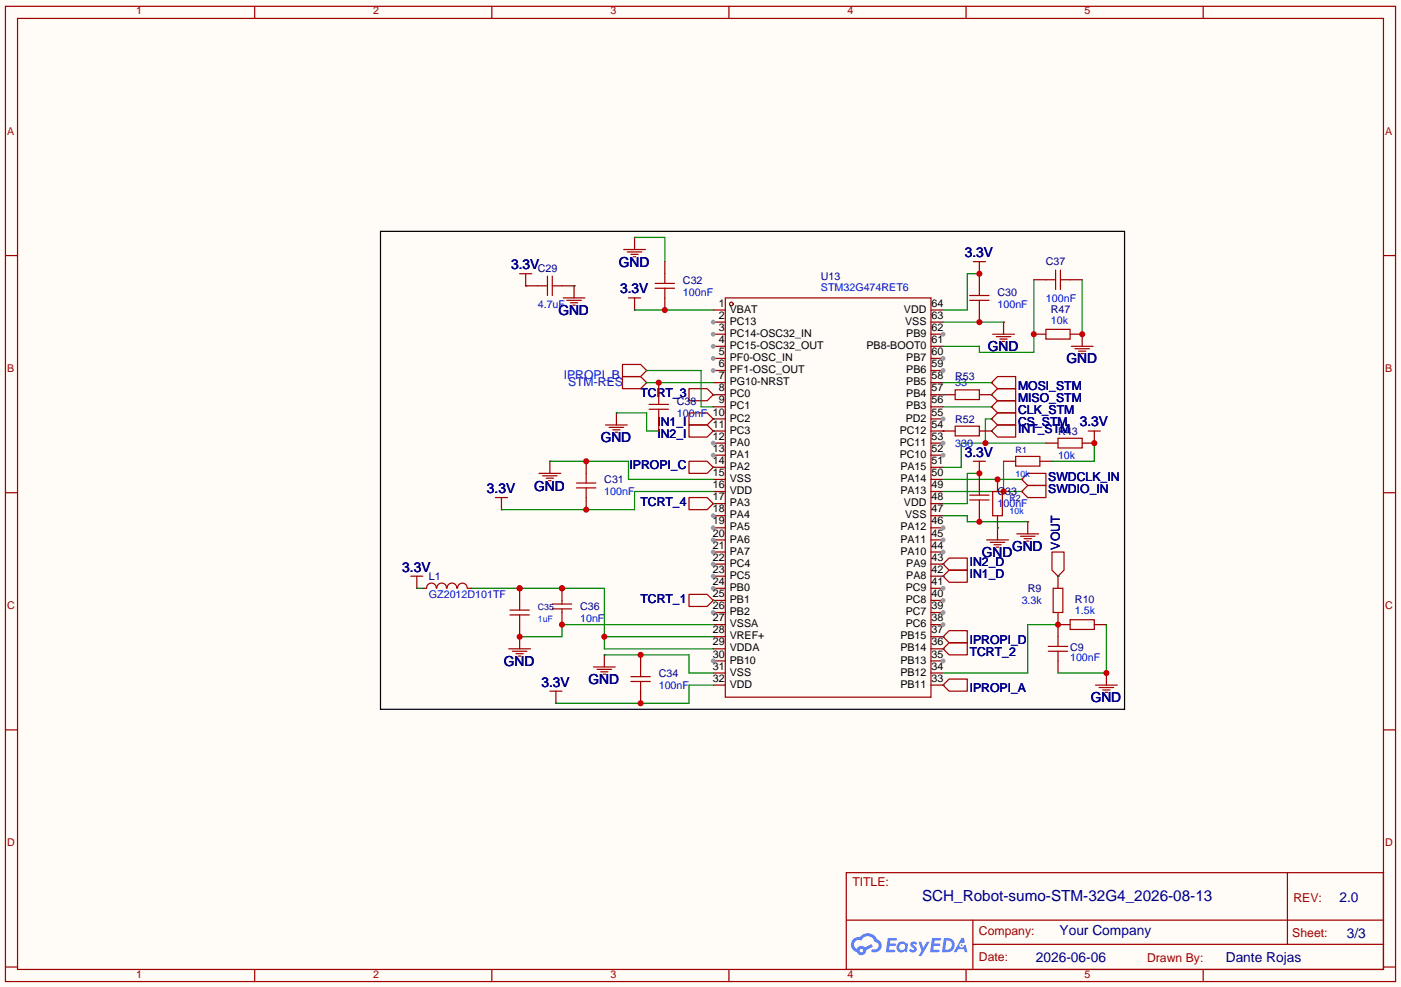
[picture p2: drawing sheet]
<svg xmlns="http://www.w3.org/2000/svg" width="294mm" height="207mm" viewBox="0 0 294 207" stroke-linecap="round" stroke-linejoin="round" font-family="sans-serif">
<path d="M0 0h294.1v207.2h-294.1z" fill="#fffcf7"/>
<g fill="none" stroke="#a10000" stroke-width=".25">
<path d="M1.1 1.3h291.9v204.8h-291.9zM3.7 3.9h286.7v199.6h-286.7zM53.5 1.3v2.6M103.3 1.3v2.6M153 1.3v2.6M202.8 1.3v2.6M252.6 1.3v2.6M1.1 53.7h2.6M290.4 53.7h2.6M1.1 103.4h2.6M290.4 103.4h2.6M1.1 153.2h2.6"/>
<path d="M290.4 153.2h2.6M177.7 183.2h112.7v20.3h-112.7zM177.7 193.2h112.7M204.2 198.2h86.2M204.2 193.2v10.1M270.3 183.2v15M1.1 203h2.6M53.5 203.5v2.6M103.3 203.5v2.6M153 203.5v2.6M202.8 203.5v2.6M252.6 203.5v2.6"/>
<path d="M290.4 203h2.6"/>
</g>
<g fill="#5487ff">
<path d="M191.3 197.8l.5-.2 .4 .1 .3 .3-.2 .4a.33 .33 0 0 0-.3-.3 .33 .33 0 0 0-.3 .2 .86 .86 0 0 1 .7 .7 .86 .86 0 0 1-.3 .9h-.6l-.7-.4 .4-.4 .5 .3 .2-.1v-.1a.88 .88 0 0 1-.6-1.4z"/>
<path d="M192.8 197.7h.6l.4 1.3 .8-1.3h.6l-1.8 3h-.6l.7-1.1z"/>
<path d="M186.4 196.9h1.7l.2 .1-.1 .4h-1.3l-.1 .7h1.1l.2 .2-.3 .3h-1.1l-.1 .8h1.2l.2 .2-.2 .3h-1.8z"/>
<path d="M195.7 196.9h1.6l.3 .1-.1 .4h-1.3l-.1 .7h1.1l.2 .2-.3 .3h-1.1l-.1 .8h1.2l.2 .2-.2 .3h-1.8z"/>
<path d="M201.9 196.9h.5l.2 .9-.4 .2a.5 .5 0 0 0-.8 .2 .5 .5 0 0 0 .3 .7 .5 .5 0 0 0 .7-.4l.3-.2 .4 1.6h-.5l-.2-.6h-1.2l-.4 .6h-.6z"/>
<path d="M198.2 196.9l-.4 3h.9a1.51 1.51 0 0 0 1.7-1.5 1.51 1.51 0 0 0-1.7-1.5zM198.7 197.4a1.02 1.02 0 0 1 1.1 1.2 1.02 1.02 0 0 1-1.4 .8z"/>
<path d="M188.7 197.9a1.11 1.11 0 0 0-.3 1.6 1.11 1.11 0 0 0 1.6 .2l.4 .2 .2-1.7-.4-.2a1.02 1.02 0 0 0-1.5-.1zM188.7 198.8a.67 .67 0 0 1 1.3 0 .67 .67 0 0 1-1.3 0z"/>
<path d="M179.1 197.2a1.58 1.58 0 0 0 .8 2.7 1.01 1.01 0 0 0 1.1 .6 1.01 1.01 0 0 0 .9-1.1l1.4-.7-.3-.5-1.4 .7a1.03 1.03 0 0 0-1.7 .3 1 1 0 0 1-.5-1.4 1 1 0 0 1 1.4-.3 1.49 1.49 0 0 1 1.6-1 1.49 1.49 0 0 1 1.3 1.2 .82 .82 0 0 1 .7 1.1 .82 .82 0 0 1-1.2 .5l-.2 .1v.3a1.4 1.4 0 0 0 1.9-.6 1.4 1.4 0 0 0-.8-1.9 2.19 2.19 0 0 0-3.7-.5l-.7 .1zM180.5 199.5a.39 .39 0 0 1 .7 0 .39 .39 0 0 1-.7 0z"/>
<circle cx="201.9" cy="198.4" r=".19"/>
</g>
<g fill="none" stroke="#a10000" stroke-width=".25">
<path d="M152.3 62.5h43.2v83.9h-43.2z"/>
<circle cx="153.5" cy="63.8" r=".38"/>
</g>
<path d="M149.7 65.1h2.6M149.7 67.6h2.6" fill="none" stroke="#870000" stroke-width=".25"/>
<circle cx="149.7" cy="67.6" r=".51" fill="#999"/>
<path d="M149.7 70.2h2.6" fill="none" stroke="#870000" stroke-width=".25"/>
<circle cx="149.7" cy="70.2" r=".51" fill="#999"/>
<path d="M149.7 72.7h2.6" fill="none" stroke="#870000" stroke-width=".25"/>
<circle cx="149.7" cy="72.7" r=".51" fill="#999"/>
<path d="M149.7 75.2h2.6" fill="none" stroke="#870000" stroke-width=".25"/>
<circle cx="149.7" cy="75.2" r=".51" fill="#999"/>
<path d="M149.7 77.8h2.6" fill="none" stroke="#870000" stroke-width=".25"/>
<circle cx="149.7" cy="77.8" r=".51" fill="#999"/>
<path d="M149.7 80.3h2.6M149.7 82.9h2.6M149.7 85.4h2.6M149.7 87.9h2.6M149.7 90.5h2.6M149.7 93h2.6" fill="none" stroke="#870000" stroke-width=".25"/>
<circle cx="149.7" cy="93" r=".51" fill="#999"/>
<path d="M149.7 95.6h2.6" fill="none" stroke="#870000" stroke-width=".25"/>
<circle cx="149.7" cy="95.6" r=".51" fill="#999"/>
<path d="M149.7 98.1h2.6M149.7 100.6h2.6M149.7 103.2h2.6M149.7 105.7h2.6M149.7 108.3h2.6" fill="none" stroke="#870000" stroke-width=".25"/>
<circle cx="149.7" cy="108.3" r=".51" fill="#999"/>
<path d="M149.7 110.8h2.6" fill="none" stroke="#870000" stroke-width=".25"/>
<circle cx="149.7" cy="110.8" r=".51" fill="#999"/>
<path d="M149.7 113.3h2.6" fill="none" stroke="#870000" stroke-width=".25"/>
<circle cx="149.7" cy="113.3" r=".51" fill="#999"/>
<path d="M149.7 115.9h2.6" fill="none" stroke="#870000" stroke-width=".25"/>
<circle cx="149.7" cy="115.9" r=".51" fill="#999"/>
<path d="M149.7 118.4h2.6" fill="none" stroke="#870000" stroke-width=".25"/>
<circle cx="149.7" cy="118.4" r=".51" fill="#999"/>
<path d="M149.7 121h2.6" fill="none" stroke="#870000" stroke-width=".25"/>
<circle cx="149.7" cy="121" r=".51" fill="#999"/>
<path d="M149.7 123.5h2.6" fill="none" stroke="#870000" stroke-width=".25"/>
<circle cx="149.7" cy="123.5" r=".51" fill="#999"/>
<path d="M149.7 126h2.6M149.7 128.6h2.6" fill="none" stroke="#870000" stroke-width=".25"/>
<circle cx="149.7" cy="128.6" r=".51" fill="#999"/>
<path d="M149.7 131.1h2.6M149.7 133.7h2.6M149.7 136.2h2.6M149.7 138.7h2.6" fill="none" stroke="#870000" stroke-width=".25"/>
<circle cx="149.7" cy="138.7" r=".51" fill="#999"/>
<path d="M195.5 138.7h2.5M149.7 141.3h2.6M149.7 143.8h2.6M195.5 141.3h2.5M195.5 143.8h2.5" fill="none" stroke="#870000" stroke-width=".25"/>
<circle cx="198" cy="138.7" r=".51" fill="#999"/>
<path d="M195.5 136.2h2.5M195.5 133.7h2.5M195.5 131.1h2.5" fill="none" stroke="#870000" stroke-width=".25"/>
<circle cx="198" cy="131.1" r=".51" fill="#999"/>
<path d="M195.5 128.6h2.5" fill="none" stroke="#870000" stroke-width=".25"/>
<circle cx="198" cy="128.6" r=".51" fill="#999"/>
<path d="M195.5 126h2.5" fill="none" stroke="#870000" stroke-width=".25"/>
<circle cx="198" cy="126" r=".51" fill="#999"/>
<path d="M195.5 123.5h2.5" fill="none" stroke="#870000" stroke-width=".25"/>
<circle cx="198" cy="123.5" r=".51" fill="#999"/>
<path d="M195.5 118.4h2.5M195.5 115.9h2.5M195.5 121h2.5" fill="none" stroke="#870000" stroke-width=".25"/>
<circle cx="198" cy="115.9" r=".51" fill="#999"/>
<path d="M195.5 113.3h2.5" fill="none" stroke="#870000" stroke-width=".25"/>
<circle cx="198" cy="113.3" r=".51" fill="#999"/>
<path d="M195.5 110.8h2.5" fill="none" stroke="#870000" stroke-width=".25"/>
<circle cx="198" cy="110.8" r=".51" fill="#999"/>
<path d="M195.5 98.1h2.5M195.5 95.6h2.5M195.5 108.3h2.5M195.5 105.7h2.5M195.5 103.2h2.5M195.5 100.6h2.5" fill="none" stroke="#870000" stroke-width=".25"/>
<circle cx="198" cy="95.6" r=".51" fill="#999"/>
<path d="M195.5 93h2.5" fill="none" stroke="#870000" stroke-width=".25"/>
<circle cx="198" cy="93" r=".51" fill="#999"/>
<path d="M195.5 90.5h2.5M195.5 87.9h2.5" fill="none" stroke="#870000" stroke-width=".25"/>
<circle cx="198" cy="87.9" r=".51" fill="#999"/>
<path d="M195.5 77.8h2.5M195.5 85.4h2.5M195.5 82.9h2.5M195.5 80.3h2.5" fill="none" stroke="#870000" stroke-width=".25"/>
<circle cx="198" cy="77.8" r=".51" fill="#999"/>
<path d="M195.5 75.2h2.5" fill="none" stroke="#870000" stroke-width=".25"/>
<circle cx="198" cy="75.2" r=".51" fill="#999"/>
<path d="M195.5 72.7h2.5M195.5 70.2h2.5" fill="none" stroke="#870000" stroke-width=".25"/>
<circle cx="198" cy="70.2" r=".51" fill="#999"/>
<g fill="none" stroke="#870000" stroke-width=".25">
<path d="M133.2 49.8h.1M205.6 57.5h.1M110.4 60h.1M120.5 60h.1M133.2 65.1h.1M135.8 77.8h.1M195.5 67.6h2.5M195.5 65.1h2.5M210.7 67.6h.1M217 70.2h2.6M224.7 70.2h2.5M227.2 70.2h.1"/>
<path d="M115.4 96.8h.1M129.4 86.7h.1M135.8 80.3h.1M149.7 87.9h.1M149.7 90.5h.1M149.7 82.9h.1M149.7 98.1h.1M198 82.9h2.5M205.6 99.4h.1M205.6 82.9h2.6M208.2 90.5h.1M208.2 87.9h.1"/>
<path d="M208.2 85.4h.1M208.2 82.9h.1M208.2 80.3h.1M219.6 93h2.5M227.2 93h2.5M229.7 93h.1M105.3 107h.1M149.7 105.7h.1M198 118.4h.1M209.4 110.8h.1M214.5 103.2h.1M214.5 100.6h.1"/>
<path d="M215.8 109.5h.1M87.5 123.5h.1M109.1 133.7h.1M126.9 137.5h.1M149.7 126h.1M198 121h.1M198 136.2h.1M198 133.7h.1M222.1 121h.1M222.1 121v2.5M222.1 128.6v5.1M222.1 138.7v2.6"/>
<path d="M222.1 131.1h2.6M229.7 131.1h2.6M116.7 147.6h.1M198 143.8h.1M232.3 141.3h.1"/>
</g>
<g fill="none" stroke="#a10000" stroke-width=".25">
<path d="M109.1 57.5h2.5M110.4 57.5v2.5M130.9 52.4h4.6M131.7 52.9h3M132.5 53.4h1.5M133 53.9h.5M133.2 49.8v2.6M204.3 54.9h2.6M205.6 54.9v2.6M118.2 62.5h4.6M119 63h3M119.8 63.6h1.5"/>
<path d="M120.3 64.1h.5M120.5 60v2.5M130.7 79.1h3.8l1.3 1.2-1.3 1.3h-3.8zM130.7 76.5h3.8l1.3 1.3-1.3 1.3h-3.8zM132 62.5h2.5M133.2 62.5v2.6M208.4 70.2h4.6M209.2 70.7h3M209.9 71.2h1.6M210.4 71.7h.5M210.7 67.6v2.6M219.6 69.1h5.1v2.1h-5.1z"/>
<path d="M224.9 72.7h4.6M225.7 73.2h3M226.4 73.7h1.6M226.9 74.2h.6M227.2 70.2v2.5M113.2 99.4h4.5M113.9 99.9h3.1M115.4 96.8v2.6M127.1 89.2h4.6M127.9 89.7h3M128.7 90.2h1.5M129.2 90.7h.5"/>
<path d="M129.4 86.7v2.5M144.7 86.7h3.8l1.2 1.2-1.2 1.3h-3.8zM144.7 89.2h3.8l1.2 1.3-1.2 1.3h-3.8zM144.7 81.6h3.8l1.2 1.3-1.2 1.2h-3.8zM144.7 96.8h3.8l1.2 1.3-1.2 1.3h-3.8zM200.5 81.8h5.1v2.1h-5.1zM204.3 96.8h2.6M205.6 96.8v2.6M208.2 90.5l1.2-1.3h3.8v2.6h-3.8zM208.2 87.9l1.2-1.2h3.8v2.5h-3.8zM208.2 85.4l1.2-1.3h3.8v2.6h-3.8zM208.2 82.9l1.2-1.3h3.8v2.5h-3.8z"/>
<path d="M208.2 80.3l1.2-1.2h3.8v2.5h-3.8zM222.1 92h5.1v2h-5.1zM228.5 90.5h2.5M229.7 90.5v2.5M104 104.5h2.6M105.3 104.5v2.5M114.7 100.4h1.5M115.2 100.9h.5M144.7 104.5h3.8l1.2 1.2-1.2 1.3h-3.8zM198 118.4l1.3-1.2h3.8v2.5h-3.8zM207.1 113.3h4.6M207.9 113.8h3"/>
<path d="M208.7 114.4h1.5M209.2 114.9h.5M209.4 110.8v2.5M213.5 112.1h4.6M214.2 112.6h3.1M214.5 103.2l1.3-1.3h3.8v2.6h-3.8zM214.5 100.6l1.3-1.2h3.8v2.5h-3.8zM215 113.1h1.5M215.5 113.6h.5M215.8 109.5v2.6M220.9 115.9h2.5v3.8l-1.3 1.3-1.2-1.3zM86.2 121h2.6"/>
<path d="M87.5 121v2.5M106.8 136.2h4.6M107.6 136.7h3M108.3 137.2h1.6M108.8 137.7h.5M109.1 133.7v2.5M126.9 137.5v2.5M144.7 124.8h3.8l1.2 1.2-1.2 1.3h-3.8zM198 121l1.3-1.3h3.8v2.5h-3.8zM198 136.2l1.3-1.3h3.8v2.6h-3.8zM198 133.7l1.3-1.3h3.8v2.5h-3.8zM220.1 136.7h4.1"/>
<path d="M220.1 135.7h4.1M221.1 123.5h2v5.1h-2zM222.1 133.7v2M222.1 136.7v2M224.7 130.1h5v2h-5zM115.4 145.1h2.6M116.7 145.1v2.5M124.6 140h4.6M125.3 140.5h3.1M126.1 141h1.5M126.6 141.5h.5M198 143.8l1.3-1.2h3.8v2.5h-3.8z"/>
<path d="M230 143.8h4.6M230.8 144.3h3M231.5 144.8h1.5M232 145.3h.5M232.3 141.3v2.5"/>
</g>
<path d="M79.9 48.6h156.2v100.3h-156.2z" fill="none" stroke="#000" stroke-width=".25"/>
<path d="M133.2 49.8h6.4v5.1M205.6 57.5h-2.5v7.6h-5.1M133.2 65.1h16.5M198 67.6h12.7M115.4 96.8h16.6v3.8h17.7M205.6 99.4h-2.5v6.3h-5.1M149.7 103.2h-16.5v3.8h-27.9M87.5 123.5h1.3M98.9 123.5h28v12.7h22.8M126.9 137.5h17.8v3.8h5M126.9 133.7h22.8M149.7 143.8h-5v3.8h-28" fill="none" stroke="#008700" stroke-width=".25"/>
<g fill="#c00">
<circle cx="109.1" cy="123.5" r=".63"/>
<circle cx="118" cy="123.5" r=".63"/>
<circle cx="126.9" cy="133.7" r=".63"/>
</g>
<path d="M227.2 58.7v11.5M149.7 131.1h-31.7v2.6h-8.9" fill="none" stroke="#008700" stroke-width=".25"/>
<circle cx="227.2" cy="70.2" r=".63" fill="#c00"/>
<path d="M217 58.7v15.3h-11.4v-1.3h-7.6" fill="none" stroke="#008700" stroke-width=".25"/>
<circle cx="217" cy="70.2" r=".63" fill="#c00"/>
<path d="M129.4 86.7h6.4v3.8h2.5M135.8 80.3h13.9M232.3 131.1v10.2h-10.2" fill="none" stroke="#008700" stroke-width=".25"/>
<circle cx="232.3" cy="141.3" r=".63" fill="#c00"/>
<path d="M210.7 96.8v6.4M198 100.6h16.5M198 103.2h16.5" fill="none" stroke="#008700" stroke-width=".25"/>
<circle cx="210.7" cy="103.2" r=".63" fill="#c00"/>
<path d="M110.4 60h.1M120.5 60h.1M135.8 77.8h11.4v7.6h2.5M208.2 90.5h.1M198 118.4h.1M198 108.3h5.1v1.2h12.7M198 121h.1M222.1 121h.1" fill="none" stroke="#008700" stroke-width=".25"/>
<path d="M114.9 58v4M116 58v4M112.9 60h2M116 60h2M116 127.8h4M116 126.8h4" fill="none" stroke="#a10000" stroke-width=".25"/>
<path d="M110.4 60h2.5M118 60h2.5M118 128.6v2.5" fill="none" stroke="#870000" stroke-width=".25"/>
<circle cx="118" cy="131.1" r=".63" fill="#c00"/>
<path d="M118 123.5v2.5" fill="none" stroke="#870000" stroke-width=".25"/>
<circle cx="118" cy="123.5" r=".63" fill="#c00"/>
<path d="M205.6 63v2.1M118 126v.8M118 127.8v.8" fill="none" stroke="#a10000" stroke-width=".25"/>
<path d="M205.6 57.5v2.5" fill="none" stroke="#870000" stroke-width=".25"/>
<circle cx="205.6" cy="57.5" r=".63" fill="#c00"/>
<path d="M203.6 62h4M205.6 60v2" fill="none" stroke="#a10000" stroke-width=".25"/>
<path d="M205.6 65.1v2.5" fill="none" stroke="#870000" stroke-width=".25"/>
<circle cx="205.6" cy="67.6" r=".63" fill="#c00"/>
<path d="M203.6 63h4M123.1 102.4v2.1" fill="none" stroke="#a10000" stroke-width=".25"/>
<path d="M123.1 96.8v2.6" fill="none" stroke="#870000" stroke-width=".25"/>
<circle cx="123.1" cy="96.8" r=".63" fill="#c00"/>
<path d="M123.1 99.4v2M121 101.4h4.1" fill="none" stroke="#a10000" stroke-width=".25"/>
<path d="M123.1 104.5v2.5" fill="none" stroke="#870000" stroke-width=".25"/>
<circle cx="123.1" cy="107" r=".63" fill="#c00"/>
<path d="M137.5 59.5h4.1M139.6 57.5v2M139.6 60.5v2M121 102.4h4.1" fill="none" stroke="#a10000" stroke-width=".25"/>
<path d="M139.6 54.9v2.6M139.6 62.5v2.6" fill="none" stroke="#870000" stroke-width=".25"/>
<circle cx="139.6" cy="65.1" r=".63" fill="#c00"/>
<path d="M137.5 60.5h4.1M205.6 105v2" fill="none" stroke="#a10000" stroke-width=".25"/>
<path d="M205.6 99.4v2.5" fill="none" stroke="#870000" stroke-width=".25"/>
<circle cx="205.6" cy="99.4" r=".63" fill="#c00"/>
<path d="M203.6 103.9h4M205.6 101.9v2" fill="none" stroke="#a10000" stroke-width=".25"/>
<path d="M205.6 107v2.5" fill="none" stroke="#870000" stroke-width=".25"/>
<circle cx="205.6" cy="109.5" r=".63" fill="#c00"/>
<path d="M203.6 105h4M134.5 143.1v2" fill="none" stroke="#a10000" stroke-width=".25"/>
<path d="M134.5 137.5v2.5" fill="none" stroke="#870000" stroke-width=".25"/>
<circle cx="134.5" cy="137.5" r=".63" fill="#c00"/>
<path d="M132.5 142h4M134.5 140v2" fill="none" stroke="#a10000" stroke-width=".25"/>
<path d="M134.5 145.1v2.5" fill="none" stroke="#870000" stroke-width=".25"/>
<circle cx="134.5" cy="147.6" r=".63" fill="#c00"/>
<path d="M219.6 58.7h2M221.6 56.7v4.1M222.6 58.7h2.1M222.6 56.7v4.1M138.3 85.9v2M132.5 143.1h4" fill="none" stroke="#a10000" stroke-width=".25"/>
<path d="M217 58.7h2.6M224.7 58.7h2.5M138.3 80.3v2.6" fill="none" stroke="#870000" stroke-width=".25"/>
<circle cx="138.3" cy="80.3" r=".63" fill="#c00"/>
<path d="M136.3 84.9h4M136.3 85.9h4M138.3 82.9v2M89.6 123.5a1.01 1.01 0 0 1 1-1.1 1.01 1.01 0 0 1 1 1.1M91.7 123.5a1.01 1.01 0 0 1 1-1.1 1.01 1.01 0 0 1 1 1.1M93.9 123.5a1.01 1.01 0 0 1 1-1.1 1.01 1.01 0 0 1 1 1.1M96.1 123.5a1.01 1.01 0 0 1 1-1.1 1.01 1.01 0 0 1 1 1.1" fill="none" stroke="#a10000" stroke-width=".25"/>
<path d="M138.3 87.9v2.6M88.8 123.5h.7M98.2 123.5h.7" fill="none" stroke="#870000" stroke-width=".25"/>
<g fill="none" stroke="#008700" stroke-width=".25">
<path d="M149.7 87.9h.1M149.7 90.5h.1M149.7 82.9h.1M149.7 98.1h.1M198 82.9h.1M198 80.3h10.2M198 85.4h10.2M208.2 82.9h.1M208.2 87.9h-1.3v5.1M219.6 93h-17.8v5.1h-3.8M149.7 105.7h.1M149.7 126h.1"/>
<path d="M198 136.2h.1M198 133.7h.1M198 143.8h.1"/>
</g>
<circle cx="206.9" cy="93" r=".63" fill="#c00"/>
<path d="M198 90.5h.1M222.1 131.1h-6.3v10.2h-17.8" fill="none" stroke="#008700" stroke-width=".25"/>
<circle cx="222.1" cy="131.1" r=".63" fill="#c00"/>
<path d="M107.1 129.1h4" fill="none" stroke="#a10000" stroke-width=".25"/>
<path d="M109.1 131.1v2.6" fill="none" stroke="#870000" stroke-width=".25"/>
<circle cx="109.1" cy="133.7" r=".63" fill="#c00"/>
<path d="M107.1 128.1h4M109.1 126v2.1" fill="none" stroke="#a10000" stroke-width=".25"/>
<path d="M109.1 123.5v2.5" fill="none" stroke="#870000" stroke-width=".25"/>
<circle cx="109.1" cy="123.5" r=".63" fill="#c00"/>
<path d="M200.5 89.5h5.1v2h-5.1zM213.2 95.8h5.1v2h-5.1zM109.1 129.1v2" fill="none" stroke="#a10000" stroke-width=".25"/>
<path d="M198 90.5h2.5M205.6 90.5h2.6M210.7 96.8h2.5M218.3 96.8h2.6M209.4 100.6v2.6" fill="none" stroke="#870000" stroke-width=".25"/>
<circle cx="209.4" cy="100.6" r=".63" fill="#c00"/>
<path d="M209.4 108.3v2.5" fill="none" stroke="#870000" stroke-width=".25"/>
<path d="M208.4 103.2h2v5.1h-2z" fill="none" stroke="#a10000" stroke-width=".25"/>
<path d="M229.7 93v3.8h-8.8M209.4 110.8h.1" fill="none" stroke="#008700" stroke-width=".25"/>
<circle cx="229.7" cy="93" r=".63" fill="#c00"/>
<text font-size="3.2" fill="#000080" x="193.6" y="189.2">SCH_Robot-sumo-STM-32G4_2026-08-13</text>
<g font-size="2.9" fill="#00f">
<text x="202.6" y="54">3.3V</text>
<text x="107.3" y="56.5">3.3V</text>
<text x="129.9" y="56">GND</text>
<text x="130.2" y="61.6">3.3V</text>
<text x="117.2" y="66.1">GND</text>
<text x="207.4" y="73.8">GND</text>
<text x="223.9" y="76.3">GND</text>
<text x="226.7" y="89.5">3.3V</text>
<text x="126.1" y="92.8">GND</text>
<text x="202.6" y="95.9">3.3V</text>
<text x="102.2" y="103.5">3.3V</text>
<text x="112.1" y="103">GND</text>
<text x="84.5" y="120">3.3V</text>
<text x="206.1" y="116.9">GND</text>
<text x="212.5" y="115.7">GND</text>
<text x="105.8" y="139.8">GND</text>
<text x="123.6" y="143.6">GND</text>
<text x="113.7" y="144.1">3.3V</text>
<text x="229" y="147.4">GND</text>
</g>
<g font-size="2.9" fill="#000080">
<text x="281.2" y="189.4">2.0</text>
<text x="222.4" y="196.3">Your Company</text>
<text x="282.7" y="196.8">3/3</text>
<text x="217.5" y="201.9">2026-06-06</text>
<text x="257.3" y="201.8">Dante Rojas</text>
</g>
<g font-size="2.6" fill="#00f">
<text x="118.3" y="79.5">IPROPI_B</text>
<text x="119.3" y="81.1">STM-RES</text>
<text x="134.5" y="83.3">TCRT_3</text>
<text x="213.7" y="81.8">MOSI_STM</text>
<text x="138" y="89.4">IN1_I</text>
<text x="213.7" y="89.4">CS_STM</text>
<text x="213.7" y="86.9">CLK_STM</text>
<text x="213.7" y="84.3">MISO_STM</text>
<text x="138" y="92">IN2_I</text>
<text x="213.7" y="90.9">INT_STM</text>
<text x="132.2" y="98.5">IPROPI_C</text>
<text x="220.1" y="101">SWDCLK_IN</text>
<text x="134.5" y="106.2">TCRT_4</text>
<text x="220.1" y="103.5">SWDIO_IN</text>
<text x="203.6" y="118.8">IN2_D</text>
<text x="222.5" y="115.4" transform="rotate(-90 222.5 115.4)">VOUT</text>
<text x="203.6" y="121.4">IN1_D</text>
<text x="134.5" y="126.5">TCRT_1</text>
<text x="203.6" y="137.6">TCRT_2</text>
<text x="203.6" y="135.1">IPROPI_D</text>
<text x="203.6" y="145.3">IPROPI_A</text>
</g>
<g font-size="2.6" fill="#a00000">
<text x="178.9" y="186">TITLE:</text>
<text x="271.6" y="189.4">REV:</text>
<text x="205.5" y="196.3">Company:</text>
<text x="271.3" y="196.7">Sheet:</text>
<text x="205.5" y="201.8">Date:</text>
<text x="240.8" y="201.8">Drawn By:</text>
</g>
<g font-size="2.2" fill="#a00000">
<text x="28.6" y="3">1</text>
<text x="78.4" y="3">2</text>
<text x="128.1" y="3">3</text>
<text x="177.9" y="3">4</text>
<text x="227.7" y="3">5</text>
<text x="1.5" y="28.3">A</text>
<text x="290.8" y="28.3">A</text>
<text x="1.5" y="78.1">B</text>
<text x="290.8" y="78.1">B</text>
<text x="1.5" y="127.9">C</text>
<text x="290.8" y="127.9">C</text>
<text x="1.5" y="177.6">D</text>
<text x="290.8" y="177.6">D</text>
<text x="28.6" y="205.2">1</text>
<text x="78.4" y="205.2">2</text>
<text x="128.1" y="205.2">3</text>
<text x="177.9" y="205.2">4</text>
<text x="227.7" y="205.2">5</text>
</g>
<g font-size="2.2" fill="#000080">
<text x="112.9" y="57">C29</text>
<text x="143.4" y="59.5">C32</text>
<text x="172.3" y="58.8">U13</text>
<text x="219.6" y="55.7">C37</text>
<text x="209.4" y="62.1">C30</text>
<text x="220.6" y="65.6">R47</text>
<text x="200.5" y="79.9">R53</text>
<text x="142.1" y="84.9">C38</text>
<text x="200.5" y="88.7">R52</text>
<text x="222.1" y="91.3">R43</text>
<text x="126.9" y="101.4">C31</text>
<text x="209.4" y="104">C33</text>
<text x="90" y="121.8">L1</text>
<text x="215.8" y="124.3">R9</text>
<text x="121.8" y="128.1">C36</text>
<text x="225.7" y="126.6">R10</text>
<text x="224.7" y="136.6">C9</text>
<text x="138.3" y="142.1">C34</text>
</g>
<g font-size="2.2" fill="#00f">
<text x="112.9" y="64.6">4.7uF</text>
<text x="143.4" y="62.1">100nF</text>
<text x="172.3" y="61.1">STM32G474RET6</text>
<text x="209.4" y="64.6">100nF</text>
<text x="219.6" y="63.3">100nF</text>
<text x="220.6" y="67.9">10k</text>
<text x="200.5" y="81.1">33</text>
<text x="142.1" y="87.5">100nF 10</text>
<text x="200.5" y="93.8">330</text>
<text x="222.1" y="96.4">10k</text>
<text x="126.9" y="104">100nF</text>
<text x="209.4" y="106.5">100nF</text>
<text x="90" y="125.6">GZ2012D101TF</text>
<text x="121.8" y="130.7">10nF</text>
<text x="214.5" y="126.8">3.3k</text>
<text x="225.7" y="128.9">1.5k</text>
<text x="224.7" y="138.8">100nF</text>
<text x="138.3" y="144.6">100nF</text>
</g>
<g font-size="2.2">
<text x="150.9" y="64.4">1</text>
<text x="153.2" y="65.6">VBAT</text>
<text x="189.8" y="65.6">VDD</text>
<text x="195.6" y="64.4">64</text>
<text x="150.9" y="66.9">2</text>
<text x="150.9" y="69.4">3</text>
<text x="150.9" y="72">4</text>
<text x="153.2" y="68.2">PC13</text>
<text x="153.2" y="70.7">PC14-OSC32_IN</text>
<text x="190" y="68.2">VSS</text>
<text x="190.3" y="70.7">PB9</text>
<text x="195.6" y="72">61</text>
<text x="195.6" y="69.4">62</text>
<text x="195.6" y="66.9">63</text>
<text x="150.9" y="74.5">5</text>
<text x="150.9" y="77.1">6</text>
<text x="153.2" y="73.3">PC15-OSC32_OUT</text>
<text x="153.2" y="75.8">PF0-OSC_IN</text>
<text x="181.9" y="73.3">PB8-BOOT0</text>
<text x="190.3" y="75.8">PB7</text>
<text x="195.6" y="77.1">59</text>
<text x="195.6" y="74.5">60</text>
<text x="150.9" y="79.6">7</text>
<text x="150.9" y="82.1">8</text>
<text x="153.2" y="78.3">PF1-OSC_OUT</text>
<text x="153.2" y="80.9">PG10-NRST</text>
<text x="153.2" y="83.4">PC0</text>
<text x="190.3" y="83.4">PB4</text>
<text x="190.3" y="80.9">PB5</text>
<text x="190.3" y="78.3">PB6</text>
<text x="195.6" y="82.1">57</text>
<text x="195.6" y="79.6">58</text>
<text x="149.6" y="89.8">11</text>
<text x="150.9" y="84.7">9</text>
<text x="153.2" y="86">PC1</text>
<text x="153.2" y="88.5">PC2</text>
<text x="190.1" y="88.5">PD2</text>
<text x="190.3" y="86">PB3</text>
<text x="195.6" y="89.8">54</text>
<text x="195.6" y="87.2">55</text>
<text x="195.6" y="84.7">56</text>
<text x="149.6" y="92.3">12</text>
<text x="149.6" y="94.8">13</text>
<text x="153.2" y="91">PC3</text>
<text x="153.2" y="93.6">PA0</text>
<text x="188.9" y="93.6">PC11</text>
<text x="188.9" y="91">PC12</text>
<text x="195.6" y="94.8">52</text>
<text x="195.6" y="92.3">53</text>
<text x="149.6" y="97.4">14</text>
<text x="149.6" y="99.9">15</text>
<text x="153.2" y="96.1">PA1</text>
<text x="153.2" y="98.7">PA2</text>
<text x="153.2" y="101.2">VSS</text>
<text x="188.9" y="96.1">PC10</text>
<text x="189" y="101.2">PA14</text>
<text x="189" y="98.7">PA15</text>
<text x="195.6" y="99.9">50</text>
<text x="195.6" y="97.4">51</text>
<text x="149.6" y="102.5">16</text>
<text x="149.6" y="105">17</text>
<text x="149.6" y="107.5">18</text>
<text x="153.2" y="103.7">VDD</text>
<text x="153.2" y="106.3">PA3</text>
<text x="189" y="103.7">PA13</text>
<text x="189.8" y="106.3">VDD</text>
<text x="195.6" y="107.5">47</text>
<text x="195.6" y="105">48</text>
<text x="195.6" y="102.5">49</text>
<text x="149.6" y="110.1">19</text>
<text x="149.6" y="112.6">20</text>
<text x="153.2" y="108.8">PA4</text>
<text x="153.2" y="111.4">PA5</text>
<text x="153.2" y="113.9">PA6</text>
<text x="189" y="113.9">PA11</text>
<text x="189" y="111.4">PA12</text>
<text x="190" y="108.8">VSS</text>
<text x="195.6" y="112.6">45</text>
<text x="195.6" y="110.1">46</text>
<text x="149.6" y="115.2">21</text>
<text x="149.6" y="117.7">22</text>
<text x="153.2" y="116.4">PA7</text>
<text x="153.2" y="119">PC4</text>
<text x="189" y="116.4">PA10</text>
<text x="190.3" y="119">PA9</text>
<text x="195.6" y="117.7">43</text>
<text x="195.6" y="115.2">44</text>
<text x="149.6" y="120.2">23</text>
<text x="149.6" y="122.8">24</text>
<text x="149.6" y="125.3">25</text>
<text x="153.2" y="121.5">PC5</text>
<text x="153.2" y="124.1">PB0</text>
<text x="190.1" y="124.1">PC9</text>
<text x="190.3" y="121.5">PA8</text>
<text x="195.6" y="125.3">40</text>
<text x="195.6" y="122.8">41</text>
<text x="195.6" y="120.2">42</text>
<text x="149.6" y="127.9">26</text>
<text x="149.6" y="130.4">27</text>
<text x="153.2" y="126.6">PB1</text>
<text x="153.2" y="129.1">PB2</text>
<text x="153.2" y="131.7">VSSA</text>
<text x="190.1" y="131.7">PC6</text>
<text x="190.1" y="129.1">PC7</text>
<text x="190.1" y="126.6">PC8</text>
<text x="195.6" y="130.4">38</text>
<text x="195.6" y="127.9">39</text>
<text x="149.6" y="132.9">28</text>
<text x="149.6" y="135.5">29</text>
<text x="153.2" y="134.2">VREF+</text>
<text x="153.2" y="136.8">VDDA</text>
<text x="189" y="136.8">PB14</text>
<text x="189" y="134.2">PB15</text>
<text x="195.6" y="135.5">36</text>
<text x="195.6" y="132.9">37</text>
<text x="149.6" y="138">30</text>
<text x="149.6" y="140.6">31</text>
<text x="149.6" y="143.1">32</text>
<text x="153.2" y="139.3">PB10</text>
<text x="153.2" y="141.8">VSS</text>
<text x="189" y="141.8">PB12</text>
<text x="189" y="139.3">PB13</text>
<text x="195.6" y="143.1">33</text>
<text x="195.6" y="140.6">34</text>
<text x="195.6" y="138">35</text>
<text x="153.2" y="144.4">VDD</text>
<text x="189" y="144.4">PB11</text>
</g>
<g font-size="1.8" fill="#000080">
<text x="213.2" y="95.1">R1</text>
<text x="212" y="105.3">R2</text>
<text x="112.9" y="128.1">C35</text>
</g>
<g font-size="1.8" fill="#00f">
<text x="213.2" y="100.2">10k</text>
<text x="212" y="107.8">10k</text>
<text x="112.9" y="130.7">1uF</text>
</g>
</svg>
